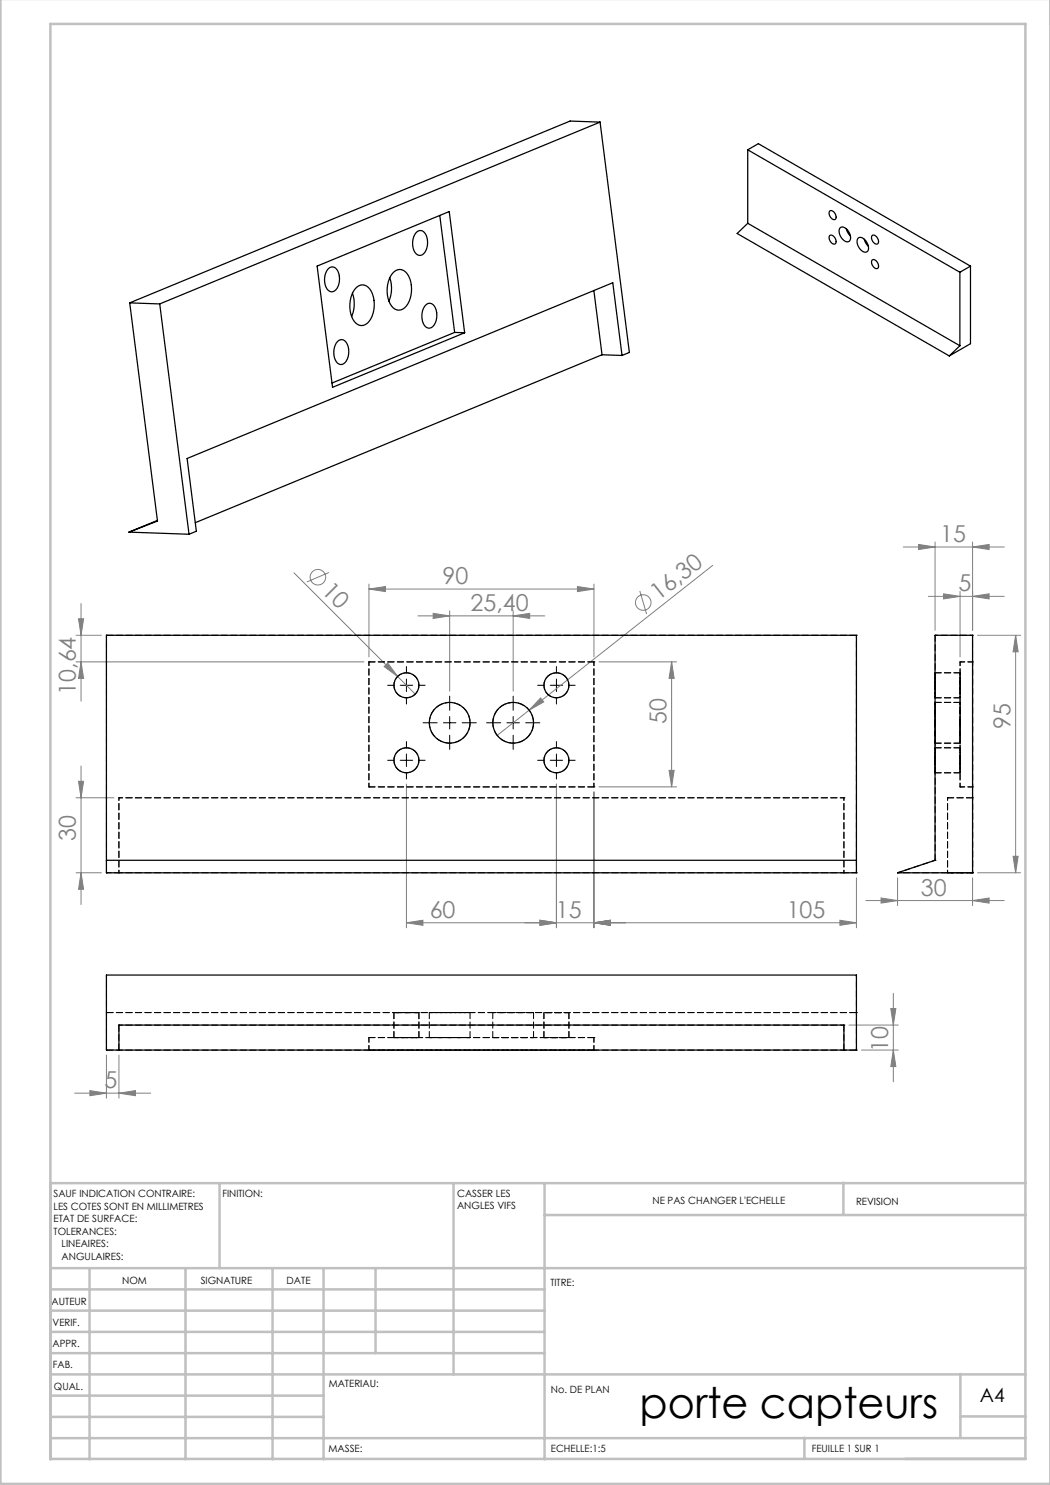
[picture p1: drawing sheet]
<svg xmlns="http://www.w3.org/2000/svg" width="210mm" height="297mm" viewBox="0 0 210 297" stroke-linecap="round" stroke-linejoin="round" font-family="sans-serif">
<g fill="none" stroke="#808080" stroke-width=".2">
<path d="M58.8 114.6l24.3 24.2M65.8 114.5l-4.4 1.9M73.8 117.8l3.3-.5v1zM73.8 116.8v14.6M73.8 117.8h45M115.5 117.3l3.3 .5-3.3 .5zM118.8 116.8v14.6M128 118.2l1.3 4.6M142.5 113.1l-36.7 28.9M180.7 109.4h20.2M183.7 108.9l3.3 .5-3.3 .5zM185.7 119.3h15.2"/>
<path d="M187 108.4v17.7M188.7 118.8l3.3 .5-3.3 .5zM192 118.3v13.1M194.5 109.4l3.3-.5v1zM194.5 108.4v17.7M194.5 119.3l3.3-.5v1zM15.2 132.4h57.6M15.2 127.1h5.1M15.7 123.8h1l-.5 3.3zM16.2 120.7v19.5M16.2 132.4l.5 3.3h-1zM76.8 133.3l.7-.7 2 2.7z"/>
<path d="M83.6 123.2h25.4M86.6 122.7l3.3 .5-3.3 .5zM89.9 122.2v16M102.6 123.2l3.3-.5v1zM102.6 122.2v16M108.1 139.6l.6 .8-2.9 1.6zM119.8 132.4h15.5M134.3 132.4v25M134.3 132.4l.5 3.3h-1zM195.5 127.1h8.6M203.1 127.1v47.5M203.1 127.1l.5 3.3h-1z"/>
<path d="M15.2 159.6h7.6M15.7 156.3h1l-.5 3.3zM16.2 153.2v27.7M81.3 156.8v28.8M105.8 142l-6.4 5.1M111.3 156.8v28.8M118.8 158.4v27.2M119.8 157.4h15.5M133.8 154.1h1l-.5 3.3zM15.2 174.6h5.1M16.2 174.6l.5 3.3h-1zM171.3 175.6v10"/>
<path d="M176.2 179.6l3.3 .5-3.3 .5zM179.5 175.6v5.5M194.5 175.6v5.5M195.5 174.6h8.6M202.6 171.3h1l-.5 3.3zM81.3 184.6l3.3-.6v1.1zM108 184l3.3 .6-3.3 .5zM118.8 184.6l3.3-.6v1.1zM168 184l3.3 .6-3.3 .5zM171.3 184.6h-90M173.2 180.1h27.7M178.7 198.7v17.7"/>
<path d="M194.5 180.1l3.3-.5v1zM14.9 218.6h15.2M18 218.1l3.3 .5-3.3 .5zM21.3 211v8.6M23.8 218.6l3.3-.5v1zM23.8 211v8.6M169.8 205h9.9M172.3 210h7.4M178.2 201.7h1l-.5 3.3zM178.7 210l.5 3.3h-1z"/>
<circle cx="63.6" cy="115.4" r="1.56"/>
<circle cx="128.6" cy="120.5" r="1.56"/>
</g>
<g fill="none" stroke="#000" stroke-width=".2" stroke-dasharray="30.5 1.3 1.3 1.3">
<path d="M78.8 137.1h-1.3M81.3 134.6v-1.3M81.3 139.6v1.2M83.8 137.1h1.2M108.8 137.1h-1.3M111.3 134.6v-1.3M111.3 139.6v1.2M113.8 137.1h1.2M78.8 152.1h-1.3M81.3 149.6v-1.3M81.3 154.6v1.2M83.8 152.1h1.2"/>
<path d="M87.4 144.6h-2.8M89.9 142.1v-2.9M89.9 147.1v2.8M92.4 144.6h2.9M100.1 144.6h-2.8M102.6 142.1v-2.9M102.6 147.1v2.8M105.1 144.6h2.9M108.8 152.1h-1.3M111.3 149.6v-1.3M111.3 154.6v1.2M113.8 152.1h1.2"/>
</g>
<path d="M80 137.1h2.5M81.3 135.8v2.5M110 137.1h2.5M111.3 135.8v2.5M80 152.1h2.5M81.3 150.8v2.5M88.7 144.6h2.5M89.9 143.3v2.5M101.4 144.6h2.5M102.6 143.3v2.5M110 152.1h2.5M111.3 150.8v2.5" fill="none" stroke="#000" stroke-width=".2"/>
<g fill="none" stroke="#c0c0c0" stroke-width=".5">
<path d="M.1 -.1v296.9h210M10.1 236.6h195M43.9 236.6v17M90.7 236.6v38.3M108.9 236.6v55.3M168.7 236.5v6.4M10.1 253.6h195M10.1 257.9h98.8M17.9 253.6v38.3M37.1 253.6v38.3M54.5 253.6v38.3M64.7 253.6v38.3"/>
<path d="M75.1 253.6v17M108.9 243h96.2M10.1 270.6h98.8M10.1 266.4h98.8M10.1 262.1h98.8M10.1 279.1h54.6M10.1 274.9h195M192.1 274.8v12.7M10.1 291.8h195v-287h-195v287.1M10.1 287.6h195M10.1 283.4h54.6M160.9 287.5v4.3"/>
<path d="M192.1 283.3h13"/>
</g>
<g fill="#808080">
<path d="M76.8 133.3l.7-.7 2 2.7z"/>
<path d="M108.1 139.6l.6 .8-2.9 1.6z"/>
<path d="M102.6 123.2l3.3-.5v1zM86.6 122.7l3.3 .5-3.3 .5zM108 184l3.3 .6-3.3 .5zM81.3 184.6l3.3-.6v1.1zM194.5 109.4l3.3-.5v1zM183.7 108.9l3.3 .5-3.3 .5zM23.8 218.6l3.3-.5v1zM18 218.1l3.3 .5-3.3 .5z"/>
<path d="M118.8 184.6l3.3-.6v1.1zM168 184l3.3 .6-3.3 .5zM108 184l3.3 .6-3.3 .5zM118.8 184.6l3.3-.6v1.1zM188.7 118.8l3.3 .5-3.3 .5zM194.5 119.3l3.3-.5v1z"/>
<path d="M73.8 117.8l3.3-.5v1zM115.5 117.3l3.3 .5-3.3 .5z"/>
<path d="M194.5 180.1l3.3-.5v1zM176.2 179.6l3.3 .5-3.3 .5z"/>
<path d="M16.2 132.4l.5 3.3h-1zM15.7 123.8h1l-.5 3.3zM178.7 210l.5 3.3h-1zM178.2 201.7h1l-.5 3.3z"/>
<path d="M134.3 132.4l.5 3.3h-1zM133.8 154.1h1l-.5 3.3zM15.7 156.3h1l-.5 3.3zM16.2 174.6l.5 3.3h-1zM203.1 127.1l.5 3.3h-1zM202.6 171.3h1l-.5 3.3z"/>
</g>
<g fill="none" stroke="#000" stroke-width=".25">
<path d="M120 24.4l-88.1 36.4M120 24.4l5.9 46.1-1.5 .6M120 24.4l-6-.2-88.1 36.4M149.5 30l42.5 24.5M149.5 30v14.7M149.5 30l2.2-1.3 42.4 24.5M63.4 53.2l26.4-10.9 3.1 24.3-26.4 10.9zM65.7 53.7a1.13 1.13 0 0 1 1.1-.3 1.13 1.13 0 0 1 .8 .9 3.5 3.5 0 0 1-.7 3.9 1.17 1.17 0 0 1-1.7-.8 3.6 3.6 0 0 1 .5-3.7zM70.5 58.6a6.4 6.4 0 0 1-.2 4.7M71.3 57.5a1.8 1.8 0 0 1 3 .8 5.9 5.9 0 0 1-.8 6.3 1.8 1.8 0 0 1-3-.8 5.9 5.9 0 0 1 .8-6.3zM77.9 55.6a6.4 6.4 0 0 1-.1 4.6M78.8 54.4a1.8 1.8 0 0 1 2.9 .8 5.9 5.9 0 0 1-.8 6.4 1.8 1.8 0 0 1-2.9-.9 5.9 5.9 0 0 1 .8-6.3z"/>
<path d="M83.3 46.5a1.13 1.13 0 0 1 1.1-.4 1.13 1.13 0 0 1 .8 1 3.5 3.5 0 0 1-.7 3.8 1.17 1.17 0 0 1-1.7-.8 3.6 3.6 0 0 1 .5-3.6zM88 43.1l2.9 23.4M118.8 58.1l1.6 12.9M149.5 44.7l42.5 24.4M149.5 44.7l-2.1 2 42.5 24.5M165.9 42.2a1.11 1.11 0 0 1 1.3 1.4 .54 .54 0 0 1-.5 .4 .54 .54 0 0 1-.5-.5 1.12 1.12 0 0 1-.3-1.3zM165.9 47.1a1.11 1.11 0 0 1 1.3 1.4 .54 .54 0 0 1-.5 .4 .54 .54 0 0 1-.5-.5 1.12 1.12 0 0 1-.3-1.3zM168.1 45.5a1.53 1.53 0 0 1 1.9 1.3 .94 .94 0 0 1-.6 1.6 2.08 2.08 0 0 1-1.3-2.9zM169.3 45.8l.3 .8 .5 .6M171.6 47.6a1.53 1.53 0 0 1 2 1.3 .94 .94 0 0 1-.6 1.5 2.08 2.08 0 0 1-1.4-2.8zM172.9 47.8l.3 .9 .5 .6M174.4 47.1a1.11 1.11 0 0 1 1.3 1.4 .54 .54 0 0 1-.6 .4 .54 .54 0 0 1-.4-.5 1.12 1.12 0 0 1-.3-1.3z"/>
<path d="M174.4 52a1.11 1.11 0 0 1 1.3 1.4 .54 .54 0 0 1-.6 .4 .54 .54 0 0 1-.4-.5 1.12 1.12 0 0 1-.3-1.3zM192 54.5v14.6M194.1 53.2l-2.1 1.3M194.1 53.2v15.5l-4.2 2.5M25.9 60.6l6 .2M25.9 60.6l5.6 43.6-5.7 2.2M31.9 60.8l5.9 46.1M67.5 68.3a1.13 1.13 0 0 1 1.2-.3 1.13 1.13 0 0 1 .8 .9 3.5 3.5 0 0 1-.8 3.9 1.17 1.17 0 0 1-1.7-.8 3.6 3.6 0 0 1 .5-3.7zM85.1 61a1.13 1.13 0 0 1 1.2-.3 1.13 1.13 0 0 1 .8 .9 3.5 3.5 0 0 1-.8 3.9 1.17 1.17 0 0 1-1.6-.8 3.6 3.6 0 0 1 .4-3.7zM90.9 66.5l-24.5 10.1M90.9 66.5l2 .1M120.4 71l-81.3 33.5"/>
<path d="M120.4 71l4 .1M124.4 71.1l-1.8-14.6-85.2 35.2 1.9 14.5-1.5 .7M192 69.1l-2.1 2.1M25.8 106.4l12 .5M31.5 104.1l-5.7 2.3M21.3 127.1h150v47.5h-150zM187 127.1h7.5v47.5h-15l7.5-2.5zM21.3 172.1h150M21.3 195h150v15h-150zM23.8 210v-5h145v5"/>
<circle cx="81.3" cy="137.1" r="2.5"/>
<circle cx="111.3" cy="137.1" r="2.5"/>
<circle cx="81.3" cy="152.1" r="2.5"/>
<circle cx="89.9" cy="144.6" r="4.1"/>
<circle cx="102.6" cy="144.6" r="4.1"/>
<circle cx="111.3" cy="152.1" r="2.5"/>
</g>
<g fill="none" stroke="#000" stroke-width=".2" stroke-dasharray="1.3 .6">
<path d="M21.3 127.1h.1M73.8 132.4h45M73.8 132.4h.1M118.8 132.4h.1M171.3 127.1h.1M187 127.1h.1M187 139.6h5M192 132.4h.1M192 134.6h-5M194.5 127.1h.1M194.5 132.4h.1M23.8 159.6h.1"/>
<path d="M73.8 157.4h.1M118.8 157.4h-45M118.8 157.4h.1M168.8 159.6h.1M187 154.6h5M187 148.6h5M189.5 159.6h5M189.5 159.6h.1M192 157.4h.1M192 149.6h-5M192 140.5h-5M194.5 159.6h-5"/>
<path d="M194.5 159.6h.1M194.5 157.4h.1M21.3 174.6h.1M23.8 174.6h.1M168.8 174.6h.1M171.3 174.6h.1M179.5 174.6h.1M187 172.1h.1M187 172.1v-45M189.5 174.6h5M189.5 174.6h.1M194.5 174.6h-5"/>
<path d="M194.5 174.6h.1M21.3 210h.1M21.3 202.5h.1M23.8 205v5M23.8 210h.1M23.8 205h.1M73.8 207.5h45M73.8 210h45M73.8 210h.1M73.8 207.5h.1M78.8 202.5v5M83.8 207.5v-5"/>
<path d="M85.9 202.5v5M94 207.5v-5M98.6 202.5v5M106.7 207.5v-5M108.8 202.5v5M113.8 207.5v-5M118.8 210h-45M118.8 207.5h-45M118.8 210h.1M118.8 207.5h.1M168.8 210h.1M168.8 205h.1"/>
<path d="M168.8 210v-5M171.3 210h.1M171.3 202.5h.1"/>
</g>
<path d="M118.8 132.4v25M192 132.4v25M194.5 132.4v25M23.8 159.6h145M73.8 157.4v-25M168.8 159.6h-145M192 157.4v-25M194.5 157.4v-25M168.8 174.6h-145M187 172.1l-7.5 2.5M168.8 205h-145" fill="none" stroke="#000" stroke-width=".2" stroke-dasharray="1.3 .6" stroke-dashoffset=".5"/>
<path d="M23.8 159.6v15M168.8 159.6v15M189.5 159.6v15M194.5 159.6v15M23.8 174.6v-15M194.5 174.6v-15M194.5 174.6h-15" fill="none" stroke="#000" stroke-width=".2" stroke-dasharray="1.3 .6" stroke-dashoffset=".8"/>
<path d="M85.9 144.6a4.1 4.1 0 0 0 5.9 3.6 4.1 4.1 0 0 0 .6-6.9 4.1 4.1 0 0 0-6.5 2.6v.7M98.6 144.6a4.1 4.1 0 0 0 5.9 3.6 4.1 4.1 0 0 0 .6-6.9 4.1 4.1 0 0 0-6.5 2.6v.7" fill="none" stroke="#000" stroke-width=".2" stroke-dasharray="1.3 .6" stroke-dashoffset=".2"/>
<path d="M78.8 137.1a2.5 2.5 0 0 0 3.6 2.2 2.5 2.5 0 0 0 .4-4.2 2.5 2.5 0 0 0-4 1.4v.6M108.8 137.1a2.5 2.5 0 0 0 3.6 2.2 2.5 2.5 0 0 0 .4-4.2 2.5 2.5 0 0 0-4 1.4v.6M187 137.1v-2.5v4.9v-2.4M192 137.1v2.4v-4.9v2.5M78.8 152.1a2.5 2.5 0 0 0 3.6 2.2 2.5 2.5 0 0 0 .4-4.2 2.5 2.5 0 0 0-4 1.4v.6M108.8 152.1a2.5 2.5 0 0 0 3.6 2.2 2.5 2.5 0 0 0 .4-4.2 2.5 2.5 0 0 0-4 1.4v.6M187 152.1v-2.5v4.9v-2.4M192 152.1v2.4v-4.9v2.5M78.8 207.5h5h-5M83.8 202.5h-5h5M108.8 207.5h5h-5M113.8 202.5h-5h5" fill="none" stroke="#000" stroke-width=".2" stroke-dasharray="1.3 .6" stroke-dashoffset=".4"/>
<path d="M21.3 127.1h150M21.3 202.5h150M21.3 210h150" fill="none" stroke="#000" stroke-width=".2" stroke-dasharray="1.3 .6" stroke-dashoffset="-.1"/>
<path d="M192 132.4h2.5M192 157.4h2.5M23.8 174.6h-2.5M171.3 174.6h-2.5M73.8 207.5v2.5M118.8 207.5v2.5" fill="none" stroke="#000" stroke-width=".2" stroke-dasharray="1.3 .6" stroke-dashoffset=".3"/>
<path d="M171.3 127.1v47.5M194.5 127.1h-7.5M21.3 174.6v-47.5M194.5 174.6v-47.5M171.3 195v7.5M21.3 202.5v-7.5M21.3 210v-7.5M171.3 210v-7.5" fill="none" stroke="#000" stroke-width=".2" stroke-dasharray="1.3 .6" stroke-dashoffset=".7"/>
<path d="M187 144.6v-4.1v8.1v-4M192 144.6v4v-8.1v4.1M85.9 207.5h8.1h-8.1M94 202.5h-8.1h8.1M98.6 207.5h8.1h-8.1M106.7 202.5h-8.1h8.1" fill="none" stroke="#000" stroke-width=".2" stroke-dasharray="1.3 .6" stroke-dashoffset=".1"/>
<text font-size="8.5" x="127.9" y="283.5">porte capteurs</text>
<g font-size="4.7" fill="#808080">
<text x="188" y="108.4">15</text>
<text x="64.2" y="118.5" transform="rotate(45 64.2 118.5)">10</text>
<text x="88.5" y="116.8">90</text>
<text x="191.7" y="118.3">5</text>
<text x="94.1" y="122.2">25,40</text>
<text x="131.7" y="120.3" transform="rotate(-38 131.7 120.3)">16,30</text>
<text x="15.2" y="139" transform="rotate(-90 15.2 139)">10,64</text>
<text x="133.3" y="144.8" transform="rotate(-90 133.3 144.8)">50</text>
<text x="202.1" y="145.8" transform="rotate(-90 202.1 145.8)">95</text>
<text x="15.2" y="168.1" transform="rotate(-90 15.2 168.1)">30</text>
<text x="184.2" y="179.1">30</text>
<text x="85.9" y="183.5">60</text>
<text x="111.2" y="183.5">15</text>
<text x="157.3" y="183.5">105</text>
<text x="177.7" y="210.4" transform="rotate(-90 177.7 210.4)">10</text>
<text x="20.9" y="217.6">5</text>
</g>
<text font-size="3.9" x="196" y="280.4">A4</text>
<g font-size="2">
<text x="10.7" y="239.5">SAUF INDICATION CONTRAIRE:</text>
<text x="44.5" y="239.5">FINITION:</text>
<text x="91.4" y="239.4">CASSER LES</text>
<text x="10.7" y="242">LES COTES SONT EN MILLIMETRES</text>
<text x="10.7" y="244.5">ETAT DE SURFACE:</text>
<text x="91.4" y="241.9">ANGLES VIFS</text>
<text x="130.5" y="240.8">NE PAS CHANGER L'ECHELLE</text>
<text x="171.2" y="241">REVISION</text>
<text x="10.7" y="247">TOLERANCES:</text>
<text x="12.3" y="249.5">LINEAIRES:</text>
<text x="12.3" y="252">ANGULAIRES:</text>
<text x="24.4" y="256.9">NOM</text>
<text x="40.1" y="256.8">SIGNATURE</text>
<text x="57.3" y="256.8">DATE</text>
<text x="110.1" y="257.1">TITRE:</text>
<text x="10.3" y="260.9">AUTEUR</text>
<text x="10.5" y="269.3">APPR.</text>
<text x="10.5" y="265.2">VERIF.</text>
<text x="10.6" y="273.6">FAB.</text>
<text x="10.8" y="278">QUAL.</text>
<text x="65.8" y="277.4">MATERIAU:</text>
<text x="110.2" y="278.5">No. DE PLAN</text>
<text x="65.7" y="290.4">MASSE:</text>
<text x="110.2" y="290.5">ECHELLE:1:5</text>
<text x="162.4" y="290.4">FEUILLE 1 SUR 1</text>
</g>
</svg>
